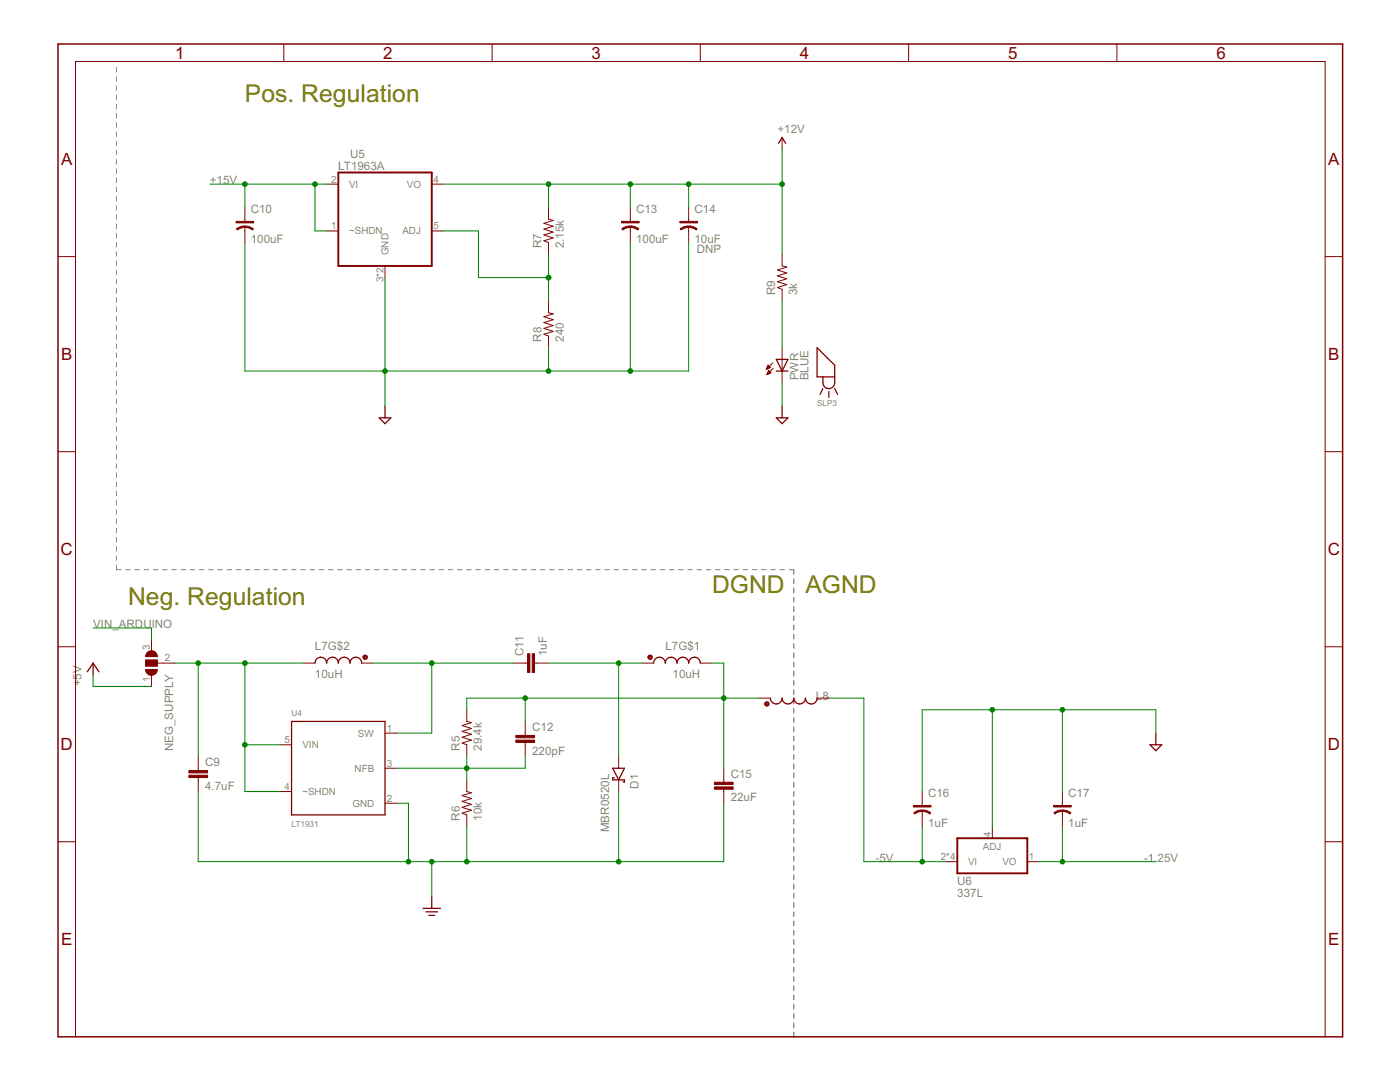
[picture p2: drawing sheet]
<svg xmlns="http://www.w3.org/2000/svg" width="279mm" height="216mm" viewBox="0 0 279 216" stroke-linecap="round" stroke-linejoin="round" font-family="sans-serif">
<g fill="none" stroke="#808080" stroke-width=".25">
<path d="M158.4 113.7v.9M158.4 115.5v.9M158.4 117.3v1M158.4 119.2v.9M158.4 121.1v.9M158.4 122.9v.9M158.4 124.7v1M158.4 126.6v.9M158.4 128.4v.9M158.4 130.3v.9M158.4 132.1v1M158.4 134v.9"/>
<path d="M158.4 135.8v.9M158.4 137.7v.9M158.4 139.5v.9M158.4 141.4v.9M158.4 143.2v.9M158.4 145v1M158.4 146.9v.9M158.4 148.7v1M158.4 150.6v.9M158.4 152.4v1M158.4 154.3v.9M158.4 156.1v1"/>
<path d="M158.4 158v.9M158.4 159.8v.9M158.4 161.6v1M158.4 163.5v.9M158.4 165.4v.9M158.4 167.2v.9M158.4 169v1M158.4 170.9v.9M158.4 172.7v1M158.4 174.6v.9M158.4 176.4v1M158.4 178.3v.9"/>
<path d="M158.4 180.1v.9M158.4 182v.9M158.4 183.8v.9M158.4 185.7v.9M158.4 187.5v.9M158.4 189.3v1M158.4 191.2v.9M158.4 193v1M158.4 194.9v.9M158.4 196.7v1M158.4 198.6v.9M158.4 200.4v1"/>
<path d="M158.4 202.3v.9M158.4 204.1v.9M158.4 206v.9"/>
</g>
<g fill="none" stroke="#808080" stroke-width=".2">
<path d="M23.2 13.4v1M23.2 15.3v.9M23.2 17.1v1M23.2 19v.9M23.2 20.8v.9M23.2 22.6v1M23.2 24.5v.9M23.2 26.3v.9M23.2 28.2v.9M23.2 30v.9M23.2 31.8v1M23.2 33.7v.9"/>
<path d="M23.2 35.5v.9M23.2 37.4v.9M23.2 39.2v.9M23.2 41v1M23.2 42.9v.9M23.2 44.7v.9M23.2 46.5v1M23.2 48.4v.9M23.2 50.2v.9M23.2 52.1v.9M23.2 53.9v.9M23.2 55.7v1"/>
<path d="M23.2 57.6v.9M23.2 59.4v.9M23.2 61.3v.9M23.2 63.1v.9M23.2 64.9v.9M23.2 66.8v.9M23.2 68.6v.9M23.2 70.4v1M23.2 72.3v.9M23.2 74.1v1M23.2 76v.9M23.2 77.8v.9"/>
<path d="M23.2 79.7v.9M23.2 81.5v.9M23.2 83.3v.9M23.2 85.2v.9M23.2 87v.9M23.2 88.8v1M23.2 90.7v.9M23.2 92.5v.9M23.2 94.4v.9M23.2 96.2v.9M23.2 98v1M23.2 99.9v.9"/>
<path d="M23.2 112.7v1h1M23.2 101.7v.9M23.2 103.5v1M23.2 105.4v.9M23.2 107.2v.9M23.2 109.1v.9M23.2 110.9v.9M25.1 113.7h.9M26.9 113.7h.9M28.8 113.7h.9M30.6 113.7h.9M32.4 113.7h1"/>
<path d="M34.3 113.7h.9M36.1 113.7h.9M38 113.7h.9M39.8 113.7h.9M41.6 113.7h.9M43.5 113.7h.9M45.3 113.7h.9M47.1 113.7h1M49 113.7h.9M50.8 113.7h1M52.7 113.7h.9M54.5 113.7h.9"/>
<path d="M56.3 113.7h1M58.2 113.7h.9M60 113.7h.9M61.8 113.7h1M63.7 113.7h.9M65.5 113.7h1M67.4 113.7h.9M69.2 113.7h.9M71.1 113.7h.9M72.9 113.7h.9M74.7 113.7h.9M76.6 113.7h.9"/>
<path d="M78.4 113.7h.9M80.2 113.7h1M82.1 113.7h.9M83.9 113.7h1M85.8 113.7h.9M87.6 113.7h.9M89.5 113.7h.9M91.3 113.7h.9M93.1 113.7h.9M95 113.7h.9M96.8 113.7h.9M98.6 113.7h1"/>
<path d="M100.5 113.7h.9M102.3 113.7h1M104.2 113.7h.9M106 113.7h.9M107.8 113.7h1M109.7 113.7h.9M111.5 113.7h.9M113.3 113.7h1M115.2 113.7h.9M117 113.7h1M118.9 113.7h.9M120.7 113.7h.9"/>
<path d="M122.6 113.7h.9M124.4 113.7h.9M126.2 113.7h.9M128.1 113.7h.9M129.9 113.7h.9M131.7 113.7h1M133.6 113.7h.9M135.4 113.7h1M137.3 113.7h.9M139.1 113.7h.9M140.9 113.7h1M142.8 113.7h.9"/>
<path d="M144.6 113.7h.9M146.5 113.7h.9M148.3 113.7h.9M150.1 113.7h1M152 113.7h.9M153.8 113.7h.9M155.7 113.7h.9M157.5 113.7h.9"/>
</g>
<path d="M11.6 8.8h256.3v198.1h-256.3z" fill="none" stroke="#800000" stroke-width=".3"/>
<g fill="none" stroke="#800000" stroke-width=".2">
<path d="M56.6 8.8v3.5M98.2 8.8v3.5M139.8 8.8v3.5M181.3 8.8v3.5M222.9 8.8v3.5M65.2 36.7h2.3M86.2 36.7h2.3M156.1 27.4v2.4M11.6 51.2h3.5M48.9 41.4v2.8M48.9 45.2v3.2M65.2 46.1h2.3"/>
<path d="M76.8 53.1v2.3M86.2 46.1h2.3M109.5 41.4v2.4l.9 .2-1.9 .6 1.9 .5-1.9 .6 1.9 .6-1.9 .6 1.9 .6-1.9 .5 1 .4v2.3M125.8 41.4v2.8M125.8 45.2v3.2M137.4 41.4v2.8M137.4 45.2v3.2M156.1 50.7v2.4l.9 .2-1.8 .6 1.8 .6-1.8 .6 1.8 .5-1.8 .6 1.8 .6-1.8 .6 .9 .3v2.3M264.5 51.2h3.4M109.5 60v2.4l.9 .2-1.9 .6 1.9 .6-1.9 .6 1.9 .6-1.9 .5 1.9 .6-1.9 .6 1 .4v2.3M153 73.7h.1M153 73.6h.3"/>
<path d="M153.1 73.4h.4M153.1 74.7h.1M153.1 73.3h.6M153.1 74.6h.2M153.1 73.2h.5M153.1 74.5h.5M153.2 73.1h.3M153.2 74.4h.6M153.2 73h.2M153.2 74.3h.6M153.3 72.9h.1M153.3 72.9l-.4 .8"/>
<path d="M153.3 72.9l.5 .4-.9 .4M153.3 74.2h.4M153.3 74.1h.3M153.4 74h.1M153.4 73.9l.5 .5-.8 .3zM154.2 72.4l-1.3 1.3M154.3 73.5l-1.2 1.2M156.1 69.4v7M11.6 90.1h3.5M264.5 90.1h3.4M11.6 129.1h3.5M29.1 131.7h2.3v1.2h-2.3z"/>
<path d="M30.2 127.7v2.3M30.2 134.6v2.4M31.4 132.3h3.5M60.5 132.3h2.4M72.2 132.3h2.3M102.5 132.3h2.8M106.7 132.3h2.8M128.1 132.3h2.4M139.8 132.3h2.3M151.4 139.3h2.4M163.1 139.3h2.3M264.5 129.1h3.4"/>
<path d="M39.6 151v2.8M39.6 155.2v2.7M55.9 157.9h2.3M55.9 148.6h2.3M76.8 153.3h2.4M76.8 146.3h2.4M93.2 155.6v2.3l.9 .3-1.9 .5 1.9 .6-1.9 .6 1.9 .6-1.9 .6 1.9 .6-1.9 .6 1 .3v2.3M93.2 141.6v2.4l.9 .2-1.9 .6 1.9 .6-1.9 .5 1.9 .6-1.9 .6 1.9 .6-1.9 .6 1 .3v2.4M104.8 144v2.7M104.8 148.1v2.9M123.5 151v2.3M123.5 155.6v2.3"/>
<path d="M144.4 153.3v2.8M144.4 157.5v2.8M184 157.9v2.8M212 157.9v2.8M11.6 168h3.5M76.8 160.3h2.4M184 161.7v3.2M188.7 171.9h2.4M198 164.9v2.4M205 171.9h2.3M212 161.7v3.2M264.5 168h3.4"/>
<path d="M15.1 206.9v-194.6h249.4v194.6"/>
</g>
<g fill="none" stroke="#800000" stroke-width=".25">
<path d="M155.4 28.6l.7-1.2 .7 1.2M154.9 71.7h2.3l-1.1 2.3zM154.9 74h2.3M164.2 75.2a2.34 2.34 0 0 0 .3 2 1.18 1.18 0 0 0 1.3 .3 1.18 1.18 0 0 0 .8-1.1v-3.5l-3.5-3.5v5.8h3.5M164.2 77.5l-.5 1.2M165.4 78.1v1.2M166.6 77.5l.6 1.2M75.7 83.4h2.3l-1.2 1.1zM76.8 81v2.4M154.9 83.4h2.3l-1.1 1.1zM156.1 81v2.4M18.6 132.3l1.1 1.7"/>
<path d="M18.6 132.3l-1.2 1.7M18.6 132.3v2.3M62.9 132.3a1.16 1.16 0 0 1 1.1-1.2 1.16 1.16 0 0 1 1.2 1.2 1.16 1.16 0 0 1 1.2-1.2 1.16 1.16 0 0 1 1.1 1.2 1.16 1.16 0 0 1 1.2-1.2 1.16 1.16 0 0 1 1.1 1.2 1.16 1.16 0 0 1 1.2-1.2 1.16 1.16 0 0 1 1.2 1.2M130.5 132.3a1.16 1.16 0 0 1 1.1-1.2 1.16 1.16 0 0 1 1.2 1.2 1.16 1.16 0 0 1 1.1-1.2 1.16 1.16 0 0 1 1.2 1.2 1.16 1.16 0 0 1 1.2-1.2 1.16 1.16 0 0 1 1.1 1.2 1.16 1.16 0 0 1 1.2-1.2 1.16 1.16 0 0 1 1.2 1.2M153.8 139.3a1.16 1.16 0 0 0 1.1 1.2 1.16 1.16 0 0 0 1.2-1.2 1.16 1.16 0 0 0 1.1 1.2 1.16 1.16 0 0 0 1.2-1.2 1.16 1.16 0 0 0 1.2 1.2 1.16 1.16 0 0 0 1.1-1.2 1.16 1.16 0 0 0 1.2 1.2 1.16 1.16 0 0 0 1.2-1.2M58.2 144h18.6v18.6h-18.6zM122.3 153.3h2.3l-1.1 2.3zM122.6 155.2h-.3v.4h2.3v.4h-.3M229.5 148.6h2.3l-1.1 1.2zM230.7 146.3v2.3M86.2 178.9v2.4M84.4 181.3h3.5"/>
<path d="M85 181.9h2.3M85.6 182.6h1.1"/>
</g>
<path d="M67.5 34.4h18.7v18.7h-18.7zM191.1 167.3h13.9v7h-13.9z" fill="none" stroke="#800000" stroke-width=".38"/>
<g fill="#800000" stroke="#800000" stroke-width=".2">
<path d="M182.4 162.2a2.73 2.73 0 0 1 3.3 0l-.1 .2a2.43 2.43 0 0 0-3.1 0z" fill-rule="evenodd"/>
<path d="M210.3 162.2a2.73 2.73 0 0 1 3.4 0l-.2 .2a2.43 2.43 0 0 0-3 0z" fill-rule="evenodd"/>
<path d="M129.5 130.8a.44 .44 0 0 1 .7 .2 .44 .44 0 0 1-.4 .6 .44 .44 0 0 1-.5-.5h.2a.22 .22 0 0 1 .3-.2 .22 .22 0 0 1 .1 .4 .22 .22 0 0 1-.3-.1l-.3-.1z" fill-rule="evenodd"/>
<path d="M72.6 130.8a.45 .45 0 0 1 .7 .2 .45 .45 0 0 1-.3 .6 .45 .45 0 0 1-.6-.5h.3a.22 .22 0 0 1 .3-.2 .22 .22 0 0 1 0 .4 .22 .22 0 0 1-.3-.1l-.3-.1z" fill-rule="evenodd"/>
<path d="M152.7 140.3a.44 .44 0 0 1 .7-.2 .44 .44 0 0 1-.2 .7 .44 .44 0 0 1-.6-.3h.2a.22 .22 0 0 1 .3-.2 .22 .22 0 0 1 .1 .3 .22 .22 0 0 1-.3 0l-.3-.1z" fill-rule="evenodd"/>
<path d="M29.4 130.2a1.16 1.16 0 0 1 1.3-.3 1.16 1.16 0 0 1 .7 1.1h-2.3v-.4z" fill-rule="evenodd"/>
<path d="M29.1 133.6h2.3a1.16 1.16 0 0 1-1.2 1.2 1.16 1.16 0 0 1-1.1-1.2z" fill-rule="evenodd"/>
<path d="M47.2 45.7a2.68 2.68 0 0 1 3.4 0l-.2 .2a2.54 2.54 0 0 0-3.1 0z" fill-rule="evenodd"/>
<path d="M124.1 45.7a2.65 2.65 0 0 1 3.4 0l-.2 .2a2.51 2.51 0 0 0-3 0z" fill-rule="evenodd"/>
<path d="M135.7 45.7a2.68 2.68 0 0 1 3.4 0l-.1 .2a2.51 2.51 0 0 0-3.1 0z" fill-rule="evenodd"/>
</g>
<g fill="#800000" stroke="#800000" stroke-width=".2">
<path d="M182.3 160.7h3.5v.3h-3.5z"/>
<path d="M210.3 160.7h3.5v.3h-3.5z"/>
<path d="M105.3 130.5h.4v3.7h-.4z"/>
<path d="M106.2 130.5h.5v3.7h-.5z"/>
<path d="M142.6 156.1h3.7v.4h-3.7z"/>
<path d="M142.6 157h3.7v.5h-3.7z"/>
<path d="M103 146.7h3.7v.5h-3.7z"/>
<path d="M103 147.7h3.7v.4h-3.7z"/>
<path d="M29.1 131.7h2.3v1.2h-2.3z"/>
<path d="M37.7 153.8h3.7v.4h-3.7z"/>
<path d="M37.7 154.7h3.7v.5h-3.7z"/>
<path d="M47.1 44.2h3.5v.3h-3.5z"/>
<path d="M124 44.2h3.6v.3h-3.6z"/>
<path d="M135.7 44.2h3.5v.3h-3.5z"/>
</g>
<g fill="none" stroke="#008000" stroke-width=".2">
<path d="M41.9 36.7h23.3M48.9 36.7v4.7M62.9 36.7v9.4h2.3M88.5 36.7h67.6M109.5 36.7v4.7M125.8 36.7v4.7M137.4 36.7v4.7M156.1 29.8v20.9M48.9 48.4v25.6h88.5v-25.6M76.8 55.4v25.6M88.5 46.1h7v9.3h14M109.5 50.7v9.3"/>
<path d="M125.8 48.4v25.6M109.5 69.4v4.6M156.1 60v9.4M156.1 76.4v4.6M18.6 134.6v2.4h11.6M18.6 125.3h11.6v2.4M34.9 132.3h25.6M39.6 132.3v18.7M48.9 132.3v25.6h7M74.5 132.3h28M86.2 132.3v14h-7M104.8 139.3v4.7"/>
<path d="M109.5 132.3h18.6M123.5 132.3v18.7M142.1 132.3h2.3v21M151.4 139.3h-58.2v2.3M165.4 139.3h7v32.6h16.3M39.6 157.9v14h104.8v-11.6M48.9 148.6h7M93.2 151v4.6M104.8 151v2.3h-25.6M123.5 157.9v14M198 141.6v23.3M212 141.6v16.3"/>
<path d="M230.7 146.3v-4.7h-46.7v16.3M79.2 160.3h2.3v11.6M86.2 171.9v7M93.2 164.9v7M184 164.9v7M207.3 171.9h23.4M212 164.9v7"/>
</g>
<g fill="#008000" stroke="#008000" stroke-width=".2">
<circle cx="212" cy="141.6" r=".47"/>
<circle cx="198" cy="141.6" r=".47"/>
<circle cx="123.5" cy="171.9" r=".47"/>
<circle cx="93.2" cy="171.9" r=".47"/>
<circle cx="81.5" cy="171.9" r=".47"/>
<circle cx="86.2" cy="171.9" r=".47"/>
<circle cx="109.5" cy="74" r=".47"/>
<circle cx="76.8" cy="74" r=".47"/>
<circle cx="125.8" cy="74" r=".47"/>
<circle cx="212" cy="171.9" r=".47"/>
<circle cx="184" cy="171.9" r=".47"/>
<circle cx="48.9" cy="36.7" r=".47"/>
<circle cx="62.9" cy="36.7" r=".47"/>
<circle cx="86.2" cy="132.3" r=".47"/>
<circle cx="123.5" cy="132.3" r=".47"/>
<circle cx="104.8" cy="139.3" r=".47"/>
<circle cx="144.4" cy="139.3" r=".47"/>
<circle cx="93.2" cy="153.3" r=".47"/>
<circle cx="48.9" cy="148.6" r=".47"/>
<circle cx="39.6" cy="132.3" r=".47"/>
<circle cx="48.9" cy="132.3" r=".47"/>
<circle cx="109.5" cy="36.7" r=".47"/>
<circle cx="125.8" cy="36.7" r=".47"/>
<circle cx="137.4" cy="36.7" r=".47"/>
<circle cx="156.1" cy="36.7" r=".47"/>
<circle cx="109.5" cy="55.4" r=".47"/>
</g>
<g font-size="5.5" fill="#808000">
<text x="48.9" y="20.4">Pos. Regulation</text>
<text x="142.1" y="118.3">DGND</text>
<text x="160.7" y="118.3">AGND</text>
<text x="25.6" y="120.7">Neg. Regulation</text>
</g>
<g font-size="3.8" fill="#800000">
<text x="34.9" y="11.7">1</text>
<text x="76.5" y="11.7">2</text>
<text x="118.1" y="11.7">3</text>
<text x="159.6" y="11.7">4</text>
<text x="201.2" y="11.7">5</text>
<text x="242.7" y="11.7">6</text>
<text x="12.2" y="32.9">A</text>
<text x="265.1" y="32.9">A</text>
<text x="12.2" y="71.8">B</text>
<text x="265.1" y="71.8">B</text>
<text x="12.1" y="110.8">C</text>
<text x="265" y="110.8">C</text>
<text x="12.1" y="149.7">D</text>
<text x="265" y="149.7">D</text>
<text x="12.2" y="188.6">E</text>
<text x="265.1" y="188.6">E</text>
</g>
<g font-size="2.6" fill="#808080">
<text x="155.2" y="26.5">+12V</text>
<text x="67.5" y="33.8">LT1963A</text>
<text x="69.9" y="31.5">U5</text>
<text x="41.9" y="36.8">+15V</text>
<text x="50" y="42.6">C10</text>
<text x="127" y="42.6">C13</text>
<text x="138.6" y="42.6">C14</text>
<text x="50" y="48.4">100uF</text>
<text x="108.1" y="49.6" transform="rotate(-90 108.1 49.6)">R7</text>
<text x="112.5" y="49.6" transform="rotate(-90 112.5 49.6)">2.15k</text>
<text x="127" y="48.4">100uF</text>
<text x="138.6" y="48.4">10uF</text>
<text x="139.1" y="50.5">DNP</text>
<text x="154.7" y="58.9" transform="rotate(-90 154.7 58.9)">R9</text>
<text x="159.1" y="58.9" transform="rotate(-90 159.1 58.9)">3k</text>
<text x="108.1" y="68.2" transform="rotate(-90 108.1 68.2)">R8</text>
<text x="112.5" y="68.2" transform="rotate(-90 112.5 68.2)">240</text>
<text x="159.3" y="75.9" transform="rotate(-90 159.3 75.9)">PWR</text>
<text x="161.3" y="75.9" transform="rotate(-90 161.3 75.9)">BLUE</text>
<text x="18.6" y="125.3">VIN_ARDU</text>
<text x="30.3" y="125.3">I</text>
<text x="30.9" y="125.3">NO</text>
<text x="62.9" y="129.7">L7G$2</text>
<text x="104.5" y="130.9" transform="rotate(-90 104.5 130.9)">C11</text>
<text x="109.1" y="130.9" transform="rotate(-90 109.1 130.9)">1uF</text>
<text x="132.8" y="129.7">L7G$1</text>
<text x="16.2" y="137" transform="rotate(-90 16.2 137)">+5V</text>
<text x="62.9" y="135.3">10uH</text>
<text x="134.2" y="135.3">10uH</text>
<text x="162.8" y="139.8">L8</text>
<text x="34.5" y="149.9" transform="rotate(-90 34.5 149.9)">NEG_SUPPLY</text>
<text x="91.8" y="149.8" transform="rotate(-90 91.8 149.8)">R5</text>
<text x="96.2" y="149.8" transform="rotate(-90 96.2 149.8)">29.4k</text>
<text x="106.2" y="145.9">C12</text>
<text x="41" y="152.9">C9</text>
<text x="106.2" y="150.6">220pF</text>
<text x="145.8" y="155.3">C15</text>
<text x="41" y="157.6">4.7uF</text>
<text x="127.4" y="157.4" transform="rotate(-90 127.4 157.4)">D1</text>
<text x="145.8" y="159.9">22uF</text>
<text x="185.2" y="159.1">C16</text>
<text x="213.2" y="159.1">C17</text>
<text x="91.8" y="163.8" transform="rotate(-90 91.8 163.8)">R6</text>
<text x="96.2" y="163.8" transform="rotate(-90 96.2 163.8)">10k</text>
<text x="121.6" y="166" transform="rotate(-90 121.6 166)">MBR0520L</text>
<text x="185.2" y="164.9">1uF</text>
<text x="213.2" y="164.9">1uF</text>
<text x="174.7" y="171.9">-5V</text>
<text x="228.3" y="171.9">-1.25V</text>
<text x="191" y="178.9">337L</text>
<text x="191" y="176.6">U6</text>
</g>
<g font-size="2.2" fill="#808080">
<text x="66.1" y="36.4">2</text>
<text x="69.7" y="37.5">VI</text>
<text x="81.2" y="37.5">VO</text>
<text x="86.5" y="36.4">4</text>
<text x="66.1" y="45.8">1</text>
<text x="69.7" y="46.8">~SHDN</text>
<text x="80.3" y="46.8">ADJ</text>
<text x="86.5" y="45.8">5</text>
<text x="77.5" y="50.9" transform="rotate(-90 77.5 50.9)">GND</text>
<text x="76.5" y="56.4" transform="rotate(-90 76.5 56.4)">3*2</text>
<text x="29.9" y="129.7" transform="rotate(-90 29.9 129.7)">3</text>
<text x="32.9" y="132">2</text>
<text x="29.9" y="136.1" transform="rotate(-90 29.9 136.1)">1</text>
<text x="56.8" y="148.3">5</text>
<text x="60.3" y="149.3">VIN</text>
<text x="71.4" y="147">SW</text>
<text x="77.2" y="146">1</text>
<text x="70.8" y="154">NFB</text>
<text x="77.2" y="153">3</text>
<text x="56.8" y="157.6">4</text>
<text x="60.3" y="158.6">~SHDN</text>
<text x="70.3" y="161">GND</text>
<text x="77.2" y="159.9">2</text>
<text x="197.7" y="166.9" transform="rotate(-90 197.7 166.9)">4</text>
<text x="187.8" y="171.6">2*4</text>
<text x="193.2" y="172.6">VI</text>
<text x="196.2" y="169.6">ADJ</text>
<text x="200" y="172.6">VO</text>
<text x="205.4" y="171.6">1</text>
</g>
<g font-size="1.8" fill="#808080">
<text x="163.1" y="81">SLP3</text>
<text x="58.2" y="142.8">U4</text>
<text x="58.2" y="164.9">LT1931</text>
</g>
</svg>
